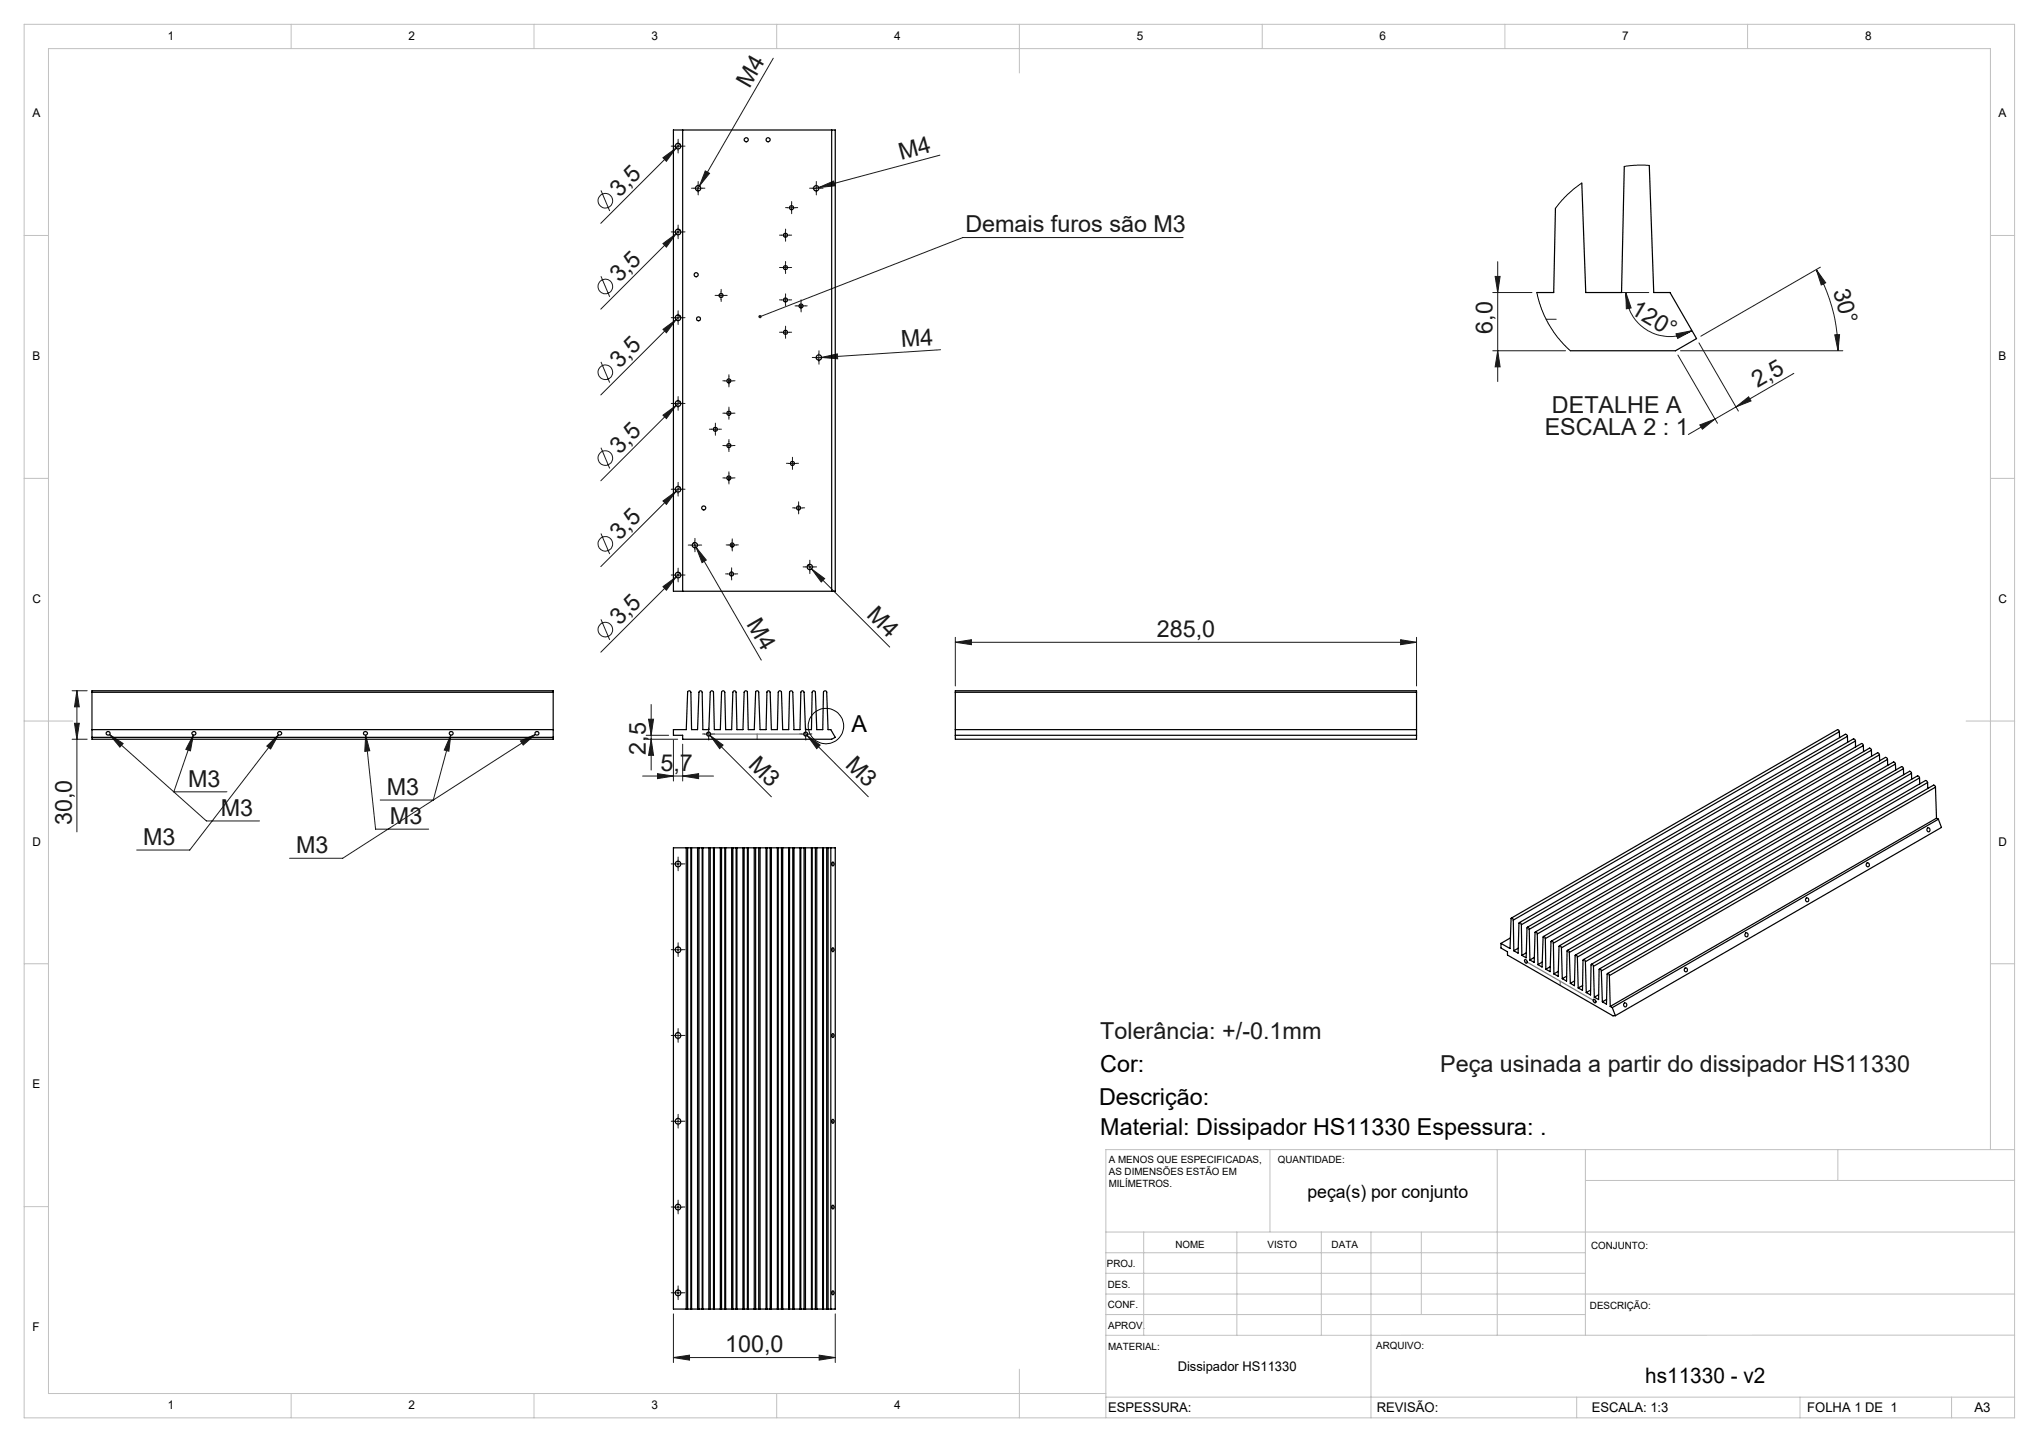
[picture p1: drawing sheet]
<svg xmlns="http://www.w3.org/2000/svg" width="420mm" height="297mm" viewBox="0 0 420 297" stroke-linecap="round" stroke-linejoin="round" font-family="sans-serif">
<g fill="none" stroke="#191924" stroke-width=".21">
<path d="M159.3 12l-15.2 26.3M123.8 39.2l1.8 4.3M136.6 32.5l2.6-2-1.9 2.7zM138.8 30.1h1.7M139.2 30.5l-15.4 15.5M139.7 29.3v1.6M140.1 29.7l-.9 .8M142.9 38.8h1.7M143.8 38v1.6M144.1 38.3l-.6 1M145.3 35.2l.9 .5-2.1 2.6zM167.3 38.8h1.6"/>
<path d="M168.1 38v1.6M168.7 38.6l3-1.3 .3 1zM193.6 32l-26 6.9M123.8 56.9l1.8 4.2M136.6 50.2l2.6-2-1.9 2.7zM138.8 47.8h1.7M139.2 48.2l-15.4 15.5M139.7 47v1.6M140.1 47.4l-.9 .8M161 55.1h1.6M161 48.4h1.6M161.8 47.6v1.7"/>
<path d="M161.8 54.3v1.6M162.2 42.8h1.7M163.1 41.9v1.7M243.7 48.9h-45.4l-41.7 16.3M308 56.9h1l-.5 3.4zM308.5 53.9v24.7M374.1 55.5l2 2.7-1 .5zM374.1 55.5a33.9 33.9 0 0 1 4.5 16.7M375 55l-24.7 14.2M123.8 74.5l1.8 4.3M136.6 67.8l2.6-1.9-1.9 2.6zM138.8 65.4h1.7"/>
<path d="M139.2 65.9l-15.4 15.4M139.7 64.6v1.7M140.1 65l-.9 .9M147.7 60.9h1.7M148.5 60v1.7M149.3 78.5h1.7M150.1 77.6v1.7M161 68.4h1.6M161 61.8h1.6M161.8 61v1.6M161.8 67.6v1.7M164.1 63h1.7"/>
<path d="M165 62.2v1.6M167.9 73.7h1.6M168.7 72.8v1.7M169.2 73.6l3.3-.7v1zM193.7 72l-25.6 1.7M307.5 72.2h15M307.5 60.3h8.1M308.5 72.2l.5 3.4h-1zM333.9 60.3h5.7M334.9 60.3l1.1 3.1-1 .2zM334.9 60.3a9.1 9.1 0 0 0 13.6 7.8M345.2 68.8l3.3-.7-2.9 1.6z"/>
<path d="M345.6 73.1l8.2 14.1M346.1 72.2h33.5M350 70.6l8.1 14.1M369.5 76.9l-11.9 6.9M377.9 69l1-.1-.3 3.3zM123.8 92.2l1.8 4.3M136.6 85.5l2.6-2-1.9 2.7zM138.8 83.1h1.7M139.7 82.3v1.7M139.7 99.9v1.7M140.1 82.7l-16.3 16.3M146.5 88.4h1.7"/>
<path d="M147.4 87.6v1.6M149.3 98.5h1.7M149.3 91.8h1.7M149.3 85.1h1.7M150.1 84.3v1.6M150.1 90.9v1.7M150.1 97.6v1.7M162.4 95.5h1.6M163.2 94.6v1.7M350.1 87.5l3.1-1.2-2.5 2.1zM353.2 86.3l-5.4 3.2M357.6 83.8l2.6-2.1 .5 .9z"/>
<path d="M357.6 83.8l-4.4 2.5M123.8 109.9l1.8 4.2M136.6 103.2l2.6-2-1.9 2.7zM138.8 100.8h1.7M138.8 118.5h1.7M139.2 118.8l-15.4 15.5M139.7 117.6v1.7M140.1 100.4l-16.3 16.3M140.1 118l-.9 .8M142.3 112.3h1.7M142.8 111.8l.6 .9M143.1 111.4v1.7"/>
<path d="M143.4 112.7l2.1 2.7-.9 .5zM143.4 112.7l13.4 23.3M149.9 118.2h1.6M150 112.3h1.7M150.7 117.4v1.7M150.8 111.4v1.7M163.7 104.6h1.6M164.5 103.8v1.6M165.9 116.8h1.7M166.4 116.4l.8 .8M166.8 116v1.6M167.2 117.2l2.7 2-.7 .7z"/>
<path d="M167.2 117.2l16.1 16.1M123.8 127.6l1.8 4.2M136.6 120.8l2.6-2-1.9 2.8zM196.8 132.3l3.3-.5v1zM196.8 131.3v10M196.8 132.3h95M288.5 131.8l3.3 .5-3.3 .5zM291.8 131.3v10M14.9 152.3h3.1M14.9 142.3h3.1M15.3 149h1l-.5 3.3zM15.8 142.3v29"/>
<path d="M15.8 142.3l.5 3.3h-1zM22.6 151.3l2.8 1.8-.7 .8zM22.6 151.3l19.9 17.8h10.9M39.8 151.4l-.6 3.3-.9-.4zM39.8 151.4l-4 11.7h10.9M55 153.7l2.4-2.4-1.7 3zM57.4 151.3l-18.3 23.8h-10.9M75.3 151.4l.9 3.2-1.1 .2zM75.3 151.4l2.1 19.4h10.9M92.9 151.4l-.4 3.3-1-.2zM92.9 151.4l-3.6 13.4h-11M107.2 152.6l3.1-1.3-2.5 2.2z"/>
<path d="M110.3 151.3l-39.7 25.5h-10.9M132.4 159.8h14.6M133.1 152.3h6.5M133.1 151.4h4.6M133.6 148.1h1l-.5 3.3zM134.1 145.1v13.5M134.1 152.3l.5 3.3h-1zM135.4 159.3l3.3 .5-3.3 .6zM138.7 152.4v8.5M140.6 159.8l3.3-.5v1.1zM140.6 153.3v7.6M145.1 151.2h1.7"/>
<path d="M145.7 150.9l.6 .6M146 150.4v1.6M146.3 151.5l2.6 2-.7 .7zM146.3 151.5l12.6 12.6M165.1 151.2h1.7M165.7 150.9l.6 .6M165.9 150.4v1.6M166.3 151.5l2.6 2-.7 .7zM166.3 151.5l12.6 12.6M138.8 177.9h1.7M139.7 177.1v1.7M138.8 195.6h1.7"/>
<path d="M139.7 194.8v1.7M138.8 213.3h1.7M139.7 212.4v1.7M138.8 231h1.7M139.7 230.1v1.7M138.8 248.6h1.7M139.7 247.8v1.6M138.7 279.6l3.3-.5v1zM138.7 270.6v10M138.7 279.6h33.3M138.8 266.3h1.7M139.7 265.5v1.6"/>
<path d="M168.7 279.1l3.3 .5-3.3 .5zM172 270.6v10"/>
<circle cx="124.7" cy="59" r="1.51"/>
<circle cx="124.7" cy="41.3" r="1.51"/>
<circle cx="124.7" cy="76.7" r="1.52"/>
<circle cx="124.7" cy="94.3" r="1.52"/>
<circle cx="124.7" cy="112" r="1.51"/>
<circle cx="124.7" cy="129.7" r="1.51"/>
</g>
<circle cx="170.1" cy="149.6" r="3.6" fill="none" stroke="#000" stroke-width=".21"/>
<g fill="none" stroke="#191924" stroke-width=".21" stroke-dasharray="15.2 1.3 1.3 1.3">
<path d="M138.8 30.1h-.5M139.7 29.3v-.6M139.7 30.9v.6M140.5 30.1h.6M143 38.8h-.6M143.8 37.9v-.5M143.8 39.6v.5M144.6 38.8h.6M167.3 38.8h-.5M168.1 37.9v-.5M168.1 39.6v.5M169 38.8h.5"/>
<path d="M138.8 47.8h-.5M139.7 46.9v-.6M139.7 48.6v.6M140.5 47.8h.6M161 55.1h-.4M161 48.4h-.4M161.8 54.3v-.5M161.8 55.9v.4M161.8 47.6v-.4M161.8 49.3v.4M162.2 42.8h-.4M162.6 55.1h.5"/>
<path d="M162.6 48.4h.5M163.1 41.9v-.4M163.1 43.6v.4M163.9 42.8h.4M138.8 65.4h-.5M139.7 64.6v-.6M139.7 66.3v.5M140.5 65.4h.6M147.7 60.8h-.4M148.5 60v-.4M148.5 61.7v.4M149.3 78.4h-.4"/>
<path d="M149.4 60.8h.4M150.1 77.6v-.4M150.1 79.3v.4M151 78.4h.4M161 68.4h-.4M161 61.8h-.4M161.8 67.6v-.4M161.8 69.3v.4M161.8 60.9v-.4M161.8 62.6v.4M162.6 68.4h.5M162.6 61.8h.5"/>
<path d="M164.2 63h-.4M165 62.2v-.4M165 63.8v.5M165.8 63h.5M167.9 73.6h-.6M168.7 72.8v-.6M168.7 74.5v.5M169.5 73.6h.6M318.5 65.8h2M138.8 83.1h-.5M139.7 99.9v-.6M139.7 82.3v-.6"/>
<path d="M139.7 83.9v.6M140.5 83.1h.6M146.5 88.4h-.4M147.4 87.6v-.4M147.4 89.2v.5M148.2 88.4h.4M149.3 98.4h-.4M149.3 91.8h-.4M149.3 85.1h-.4M150.1 97.6v-.4M150.1 99.3v.4M150.1 90.9v-.4"/>
<path d="M150.1 92.6v.4M150.1 84.3v-.5M150.1 85.9v.4M151 98.4h.4M151 91.8h.4M151 85.1h.4M162.4 95.4h-.4M163.2 94.6v-.4M163.2 96.3v.4M164.1 95.4h.4M138.8 100.8h-.5M138.8 118.4h-.5"/>
<path d="M139.7 101.6v.6M139.7 117.6v-.6M139.7 119.3v.5M140.5 100.8h.6M140.5 118.4h.6M142.3 112.3h-.5M143.1 111.4v-.5M143.1 113.1v.5M144 112.3h.5M149.9 118.2h-.4M150 112.2h-.4M150.7 117.4v-.4"/>
<path d="M150.7 119v.5M150.8 111.4v-.4M150.8 113.1v.4M151.5 118.2h.5M151.7 112.2h.4M163.7 104.6h-.4M164.5 103.8v-.5M164.5 105.4v.4M165.3 104.6h.5M166 116.8h-.6M166.8 115.9v-.5M166.8 117.6v.5"/>
<path d="M167.6 116.8h.6M145.1 151.2h-.4M146 150.3v-.4M146 152v.4M146.8 151.2h.4M165.1 151.2h-.4M166 150.3v-.4M166 152v.4M166.8 151.2h.4M138.8 177.9h-.5M139.7 177.1v-.6M139.7 178.8v.5"/>
<path d="M140.5 177.9h.6M138.8 195.6h-.5M139.7 194.8v-.6M139.7 196.4v.6M140.5 195.6h.6M138.8 213.3h-.5M139.7 212.4v-.6M139.7 214.1v.6M140.5 213.3h.6M138.8 230.9h-.5M139.7 230.1v-.6M139.7 231.8v.5"/>
<path d="M140.5 230.9h.6M138.8 248.6h-.5M139.7 247.8v-.6M139.7 249.4v.6M140.5 248.6h.6M138.8 266.3h-.5M139.7 265.4v-.6M139.7 267.1v.6M140.5 266.3h.6"/>
</g>
<g fill="none" stroke="#c0c0c0" stroke-width=".21">
<path d="M5 5h410v287h-410zM60 5v5M110 5v5M160 5v5M210 5v10M260 5v5M310 5v5M360 5v5M5 48.5h5M410 48.5h5M5 98.5h5M410 98.5h5"/>
<path d="M5 148.5h10M405 148.5h10M5 198.5h5M410 198.5h5M261.6 236.8v16.9M308.4 236.8v38.2M326.6 236.8v38.2M378.6 236.8v6.3M410 236.8v-226.8h-400v277h217.8M415 236.8h-187.2v55.2M5 248.5h5M227.8 253.7h187.2"/>
<path d="M227.8 258h98.8M235.6 253.7v21.3M254.8 253.7v21.3M272.2 253.7v21.3M282.4 253.7v38.3M292.8 253.8v17M326.6 243.1h88.4M227.8 270.8h98.8M227.8 266.5h187.2M227.8 262.3h98.8M415 275h-187.2M60 287v5"/>
<path d="M110 287v5M160 287v5M210 282v10M227.8 287.8h187.2M324.8 287.8v4.2M370.8 287.8v4.2M402 287.8v4.2"/>
</g>
<path d="M146 151.2h19.9M156 151.2v1.1M314.3 198l14.1 8.2M321.4 202.1v.9" fill="none" stroke="#808080" stroke-width=".25"/>
<g fill="#191924">
<path d="M156.4 64.9a.34 .34 0 0 1 .4 .1 .34 .34 0 0 1-.1 .5 .34 .34 0 0 1-.5-.2l.4-.1-.4 .1z"/>
<path d="M169.2 73.6l3.3-.7v1z"/>
<path d="M168.7 38.6l3-1.3 .3 1z"/>
<path d="M136.6 32.5l2.6-2-1.9 2.7z"/>
<path d="M136.6 50.2l2.6-2-1.9 2.7z"/>
<path d="M145.3 35.2l.9 .5-2.1 2.6z"/>
<path d="M143.4 112.7l2.1 2.7-.9 .5z"/>
<path d="M167.2 117.2l2.7 2-.7 .7z"/>
<path d="M166.3 151.5l2.6 2-.7 .7z"/>
<path d="M146.3 151.5l2.6 2-.7 .7z"/>
<path d="M377.9 69l1-.1-.3 3.3zM374.1 55.5l2 2.7-1 .5z"/>
<path d="M288.5 131.8l3.3 .5-3.3 .5zM196.8 132.3l3.3-.5v1z"/>
<path d="M135.4 159.3l3.3 .5-3.3 .6zM140.6 159.8l3.3-.5v1.1zM138.7 279.6l3.3-.5v1zM168.7 279.1l3.3 .5-3.3 .5zM22.6 151.3l2.1 2.6 .7-.8zM39.8 151.4l-1.5 2.9 .9 .4zM55 153.7l.7 .6 1.7-3zM75.3 151.4l-.2 3.4 1.1-.2zM92.9 151.4l-1.4 3.1 1 .2zM107.2 152.6l.6 .9 2.5-2.2z"/>
<path d="M357.6 83.8l2.6-2.1 .5 .9zM350.1 87.5l3.1-1.2-2.5 2.1z"/>
<path d="M136.6 67.8l.7 .7 1.9-2.6zM136.6 103.2l.7 .7 1.9-2.7z"/>
<path d="M136.6 85.5l.7 .7 1.9-2.7zM136.6 120.8l.7 .8 1.9-2.8z"/>
<path d="M134.1 152.3l.5 3.3h-1zM133.6 148.1h1l-.5 3.3zM15.3 149h1l-.5 3.3zM15.8 142.3l.5 3.3h-1z"/>
<path d="M308 56.9h1l-.5 3.4zM308.5 72.2l.5 3.4h-1z"/>
<path d="M334.9 60.3l1.1 3.1-1 .2zM345.2 68.8l3.3-.7-2.9 1.6z"/>
</g>
<g fill="none" stroke="#000" stroke-width=".25">
<path d="M138.7 26.8h33.3v95h-33.3zM140.6 26.8v95M171.3 26.8v95M334.6 34.3l-.6 26h-7.4l-.8-22.6M339.7 34.1l.9 26.2h3.4l5.5 9.4-4.4 2.5h-21.6M320.4 42.9l-.4 17.4h-3.5M18.9 142.6v-.3h95v.3M18.9 142.6v9.7h95v-9.7M18.9 150.3h95M18.9 142.6h95M18.9 151.9h95M141.7 142.4l.4-.1 .2 .3 .2 7.7h1.2l.3-7.7a.34 .34 0 0 1 .3-.3 .34 .34 0 0 1 .3 .3l.2 7.7h1.2l.3-7.7a.34 .34 0 0 1 .3-.3 .34 .34 0 0 1 .4 .3l.1 7.7h1.3l.2-7.7a.34 .34 0 0 1 .4-.3 .34 .34 0 0 1 .3 .3l.2 7.7h1.2l.3-7.7a.34 .34 0 0 1 .3-.3 .34 .34 0 0 1 .3 .3l.2 7.7h1.2l.3-7.7a.34 .34 0 0 1 .3-.3 .34 .34 0 0 1 .4 .3l.1 7.7h1.3l.2-7.7a.32 .32 0 0 1 .4-.3 .32 .32 0 0 1 .3 .3l.3 7.7h1.2l.2-7.7a.34 .34 0 0 1 .3-.3 .34 .34 0 0 1 .3 .3l.3 7.7h1.2l.2-7.7a.34 .34 0 0 1 .3-.3 .34 .34 0 0 1 .4 .3l.2 7.7h1.3l.1-7.7a.34 .34 0 0 1 .4-.3 .34 .34 0 0 1 .3 .3l.2 7.7h1.3l.2-7.7a.34 .34 0 0 1 .3-.3 .34 .34 0 0 1 .3 .3l.3 7.7h1.2l.2-7.7a.34 .34 0 0 1 .3-.3 .34 .34 0 0 1 .4 .3l.2 7.7h1.3l.1-7.7a.34 .34 0 0 1 .4-.3 .34 .34 0 0 1 .3 .3l.3 7.7h.5l.9 1.6-.7 .4h-30.7v-.9h-1.9v-1.1h2.7z"/>
<path d="M196.8 142.6v-.3h95v.3M196.8 151.4h95M196.8 142.6v9.7h95v-9.7M196.8 150.3h95M196.8 142.6h95M378.9 150.7l-.2-.3-.2-.1-67.2 38.8M378.9 150.7l-67.2 38.8M378.9 150.7v1.2M380.5 151.7l-.1-.4-.3-.1-67.2 38.8M380.5 151.7l-67.1 38.8M380.5 151.7l.1 1.2M382.2 152.6l-.1-.3-.3-.1-67.2 38.8"/>
<path d="M382.2 152.6l-67.2 38.8M382.2 152.6v1.2M383.8 153.6l-.1-.4-.3-.1-67.1 38.8M383.8 153.6l-67.1 38.8M383.8 153.6l.1 1.2M385.5 154.5l-.2-.3-.2-.1-67.2 38.8M385.5 154.5l-67.2 38.8M385.5 154.5v1.2M387.1 155.5l-.1-.4-.2-.1-67.3 38.8M387.1 155.5l-67.1 38.8M387.1 155.5l.1 1.2M388.8 156.4l-.1-.3-.3-.1-67.2 38.8"/>
<path d="M388.8 156.4l-67.2 38.8M388.8 156.4v1.3M390.4 157.4v-.2l-.4-.3-67.1 38.9M390.4 157.4l-67.1 38.8M390.4 157.4l.1 1.2M392.1 158.3l-.2-.3-.2-.1-67.2 38.8M392.1 158.3l-67.2 38.8M392.1 158.3v1.3M393.7 159.3l-.1-.3-.3-.1-67.2 38.8M393.7 159.3l-67.1 38.8M393.7 159.3l.1 1.2M141.4 174.6v95"/>
<path d="M141.6 174.6h.7M141.6 174.6h-2.9v95h2.9M141.6 174.6v95M142.3 174.6v95M142.3 174.6h1.7M142.5 174.6v95M143.7 174.6v95M144 174.6h.6M144 174.6v95M144.6 174.6v95M144.6 174.6h1.7M144.8 174.6v95"/>
<path d="M146 174.6v95M146.3 174.6h.7M146.3 174.6v95M147 174.6v95M147 174.6h1.6M147.1 174.6v95M148.4 174.6v95M148.6 174.6h.7M148.6 174.6v95M149.3 174.6v95M149.3 174.6h1.7M149.5 174.6v95"/>
<path d="M150.7 174.6v95M151 174.6h.6M151 174.6v95M151.6 174.6v95M151.6 174.6h1.7M151.8 174.6v95M153 174.6v95M153.3 174.6h.7M153.3 174.6v95M154 174.6v95M154 174.6h1.6M154.1 174.6v95"/>
<path d="M155.4 174.6v95M155.6 174.6h.7M155.6 174.6v95M156.3 174.6v95M156.3 174.6h1.7M156.6 174.6v95M157.8 174.6v95M158 174.6h.6M158 174.6v95M158.6 174.6v95M158.6 174.6h1.7M158.9 174.6v95"/>
<path d="M160.1 174.6v95M160.3 174.6h.7M160.3 174.6v95M161 174.6v95M161 174.6h1.6M161.2 174.6v95M162.5 174.6v95M162.6 174.6h.7M162.6 174.6v95M163.3 174.6v95M163.3 174.6h1.7M163.5 174.6v95"/>
<path d="M164.8 174.6v95M165 174.6h.6M165 174.6v95M165.6 174.6v95M165.6 174.6h1.7M165.9 174.6v95M167.1 174.6v95M167.3 174.6h.7M167.3 174.6v95M168 174.6v95M168 174.6h1.6M168.2 174.6v95"/>
<path d="M169.5 174.6v95M169.6 174.6h.7M169.6 174.6v95M170.3 174.6v95M170.3 174.6h1.7v95h-1.7M170.6 174.6v95M171.1 174.6v95M171.5 177.5a.41 .41 0 0 1 .3 .4 .41 .41 0 0 1-.3 .4l-.2-.4zM395.4 160.2l-.1-.3-.3-.1-67.2 38.8M395.4 160.2l-67.2 38.8M395.4 160.2v1.3M397.1 161.2l-.5-.4-67.1 38.8"/>
<path d="M397.1 161.2l-67.3 38.8M397.1 161.2v1.2M398.7 162.1l-.2-.3-.2-.1-67.2 38.8M398.7 162.1l-67.2 38.8M398.7 162.1l.2 6.4M398.9 168.5l-67.2 38.8M398.9 168.5l.4 .2M399.3 168.7l-67.2 38.8M399.3 168.7l.6 1.7-67.2 38.8M171.5 195.2a.41 .41 0 0 1 .3 .4 .41 .41 0 0 1-.3 .4l-.2-.4zM309.2 194.3v1l1.3 .7v.7l21.7 12.5h.5M311.1 193.2l-1.9 1.1"/>
<path d="M311.7 189.5l-.1-.3-.3-.1-.3 6.3-1.8-1.1M311.7 189.5l.1 6.3M312.7 195.3l-.9 .5M313.4 190.5a.28 .28 0 0 0-.1-.4 .28 .28 0 0 0-.4 .1l-.2 6.1-.9-.5M313.4 190.5l.1 6.3M314.1 197.7a.37 .37 0 0 1 .5 .2 .37 .37 0 0 1-.3 .5l-.2-.3zM314.4 196.2l-.9 .6M315 191.4l-.2-.4h-.2l-.2 6.3-.9-.5M315 191.4l.1 6.3M316 197.2l-.9 .5M316.7 192.4l-.3-.5-.2 .1-.2 6.2-.9-.5M316.7 192.4l.1 6.3"/>
<path d="M317.7 198.2l-.9 .5M318.3 193.3l-.1-.3-.3-.1-.3 6.3-.8-.5M318.3 193.3l.1 6.3M319.3 199.1l-.9 .5M320 194.3a.28 .28 0 0 0-.1-.4 .28 .28 0 0 0-.4 .1l-.2 6.1-.9-.5M320 194.3l.1 6.3M321.6 195.2l-.2-.4h-.2l-.2 6.3-.9-.5M321.6 195.2l.2 6.4M323.3 196.2l-.3-.4h-.2l-.1 6.3-.9-.5M323.3 196.2l.2 6.3M324.9 197.1l-.1-.3-.4-.1-.1 6.3-.8-.5M324.9 197.1l.2 6.4"/>
<path d="M326.6 198.1a.28 .28 0 0 0-.1-.4 .28 .28 0 0 0-.4 .1l-.1 6.2-.9-.5M326.6 198.1l.1 6.3M328.2 199l-.2-.4h-.2l-.2 6.3-.9-.5M328.2 199l.2 6.4M329.8 200l-.1-.4h-.2l-.2 6.3-.9-.5M329.8 200l.3 6.3M359.6 192.2a.38 .38 0 0 1 .5 .4 .38 .38 0 0 1-.6 .3l-.1-.4zM171.5 212.9a.41 .41 0 0 1 .3 .4 .41 .41 0 0 1-.3 .4l-.2-.4zM321 200.1l-.9 .5M322.7 201.1l-.9 .5M324.3 202l-.8 .5M326 203l-.9 .5"/>
<path d="M327.6 203.9l-.9 .5M328.2 205.8a.42 .42 0 0 1 .5 .3 .42 .42 0 0 1-.2 .4l-.3-.2zM329.3 204.9l-.9 .5M330.9 205.8l-.8 .5M331.5 200.9l-.1-.3h-.4l-.1 6.2-.8-.5M331.5 200.9l.2 6.4M331.7 207.3l.4 .2M332.1 207.5l.6 1.7M171.4 230.6h.1a.41 .41 0 0 1 .3 .4 .41 .41 0 0 1-.3 .3zM171.4 248.3l.1-.1a.38 .38 0 0 1 .3 .4 .38 .38 0 0 1-.3 .4l-.2-.4zM141.6 269.6h.7M142.3 269.6h1.7"/>
<path d="M144 269.6h.6M144.6 269.6h1.7M146.3 269.6h.7M147 269.6h1.6M148.6 269.6h.7M149.3 269.6h1.7M151 269.6h.6M151.6 269.6h1.7M153.3 269.6h.7M154 269.6h1.6M155.6 269.6h.7M156.3 269.6h1.7"/>
<path d="M158 269.6h.6M158.6 269.6h1.7M160.3 269.6h.7M161 269.6h1.6M162.6 269.6h.7M163.3 269.6h1.7M165 269.6h.6M165.6 269.6h1.7M167.3 269.6h.7M168 269.6h1.6M169.6 269.6h.7M171.5 265.9a.41 .41 0 0 1 .3 .4 .41 .41 0 0 1-.3 .4l-.2-.4z"/>
<circle cx="139.7" cy="30.1" r=".58"/>
<circle cx="143.8" cy="38.8" r=".55"/>
<circle cx="153.7" cy="28.8" r=".42"/>
<circle cx="158.2" cy="28.8" r=".42"/>
<circle cx="168.1" cy="38.8" r=".56"/>
<circle cx="139.7" cy="47.8" r=".58"/>
<circle cx="143.4" cy="56.6" r=".42"/>
<circle cx="161.8" cy="55.1" r=".41"/>
<circle cx="161.8" cy="48.4" r=".41"/>
<circle cx="163" cy="42.8" r=".43"/>
<circle cx="139.7" cy="65.5" r=".58"/>
<circle cx="143.9" cy="65.7" r=".41"/>
<circle cx="148.5" cy="60.9" r=".41"/>
<circle cx="150.1" cy="78.5" r=".42"/>
<circle cx="161.8" cy="68.4" r=".41"/>
<circle cx="161.8" cy="61.8" r=".41"/>
<circle cx="165" cy="63" r=".41"/>
<circle cx="168.7" cy="73.6" r=".55"/>
<circle cx="139.7" cy="83.1" r=".57"/>
<circle cx="147.3" cy="88.4" r=".42"/>
<circle cx="150.1" cy="85.1" r=".43"/>
<circle cx="150.1" cy="98.4" r=".43"/>
<circle cx="150.1" cy="91.8" r=".43"/>
<circle cx="163.2" cy="95.4" r=".42"/>
<circle cx="139.7" cy="100.8" r=".58"/>
<circle cx="139.7" cy="118.4" r=".58"/>
<circle cx="143.1" cy="112.3" r=".55"/>
<circle cx="145" cy="104.6" r=".41"/>
<circle cx="150.7" cy="118.2" r=".41"/>
<circle cx="150.8" cy="112.3" r=".41"/>
<circle cx="164.5" cy="104.6" r=".42"/>
<circle cx="166.8" cy="116.8" r=".55"/>
<circle cx="22.3" cy="151.1" r=".4"/>
<circle cx="39.9" cy="151.1" r=".4"/>
<circle cx="57.6" cy="151.1" r=".39"/>
<circle cx="75.3" cy="151.1" r=".39"/>
<circle cx="92.9" cy="151.1" r=".39"/>
<circle cx="110.6" cy="151.1" r=".4"/>
<circle cx="146" cy="151.2" r=".41"/>
<circle cx="166" cy="151.2" r=".41"/>
<circle cx="139.7" cy="178" r=".58"/>
<circle cx="384.7" cy="178.1" r=".38"/>
<circle cx="397.2" cy="170.9" r=".37"/>
<circle cx="139.7" cy="195.6" r=".57"/>
<circle cx="347.2" cy="199.7" r=".37"/>
<circle cx="372.2" cy="185.3" r=".38"/>
<circle cx="139.7" cy="213.3" r=".58"/>
<circle cx="334.7" cy="206.9" r=".37"/>
<circle cx="139.7" cy="230.9" r=".58"/>
<circle cx="139.7" cy="248.6" r=".58"/>
<circle cx="139.7" cy="266.3" r=".58"/>
</g>
<path d="M325.8 37.7l-2.9 2.3-2.5 2.9M339.7 34.1l-2.5-.1-2.6 .3M316.5 60.3l1 3.4 1.4 2.9 1.9 2.8 2.7 2.8" fill="none" stroke="#000" stroke-width=".21"/>
<g font-size="4.8" fill="#191924">
<text x="154.4" y="18.4" transform="rotate(-60 154.4 18.4)">M4</text>
<text x="185.6" y="33" transform="rotate(-15 185.6 33)">M4</text>
<text x="127.6" y="40.7" transform="rotate(-45 127.6 40.7)">3,5</text>
<text x="198.9" y="47.8">Demais furos são M3</text>
<text x="127.6" y="58.4" transform="rotate(-45 127.6 58.4)">3,5</text>
<text x="377.6" y="59.8" transform="rotate(75 377.6 59.8)">30°</text>
<text x="335.6" y="64.6" transform="rotate(31 335.6 64.6)">120°</text>
<text x="185.7" y="71.5" transform="rotate(-4 185.7 71.5)">M4</text>
<text x="307.4" y="68.7" transform="rotate(-90 307.4 68.7)">6,0</text>
<text x="127.6" y="76" transform="rotate(-45 127.6 76)">3,5</text>
<text x="362" y="80" transform="rotate(-30 362 80)">2,5</text>
<text x="318.2" y="89.5">ESCALA 2 : 1</text>
<text x="319.7" y="85">DETALHE A</text>
<text x="127.6" y="93.7" transform="rotate(-45 127.6 93.7)">3,5</text>
<text x="127.6" y="111.4" transform="rotate(-45 127.6 111.4)">3,5</text>
<text x="127.6" y="129" transform="rotate(-45 127.6 129)">3,5</text>
<text x="153.7" y="128.5" transform="rotate(60 153.7 128.5)">M4</text>
<text x="178.4" y="126.8" transform="rotate(45 178.4 126.8)">M4</text>
<text x="238.3" y="131.2">285,0</text>
<text x="133.1" y="155.4" transform="rotate(-90 133.1 155.4)">2,5</text>
<text x="136.1" y="158.8">5,7</text>
<text x="153.9" y="157.7" transform="rotate(45 153.9 157.7)">M3</text>
<text x="174" y="157.7" transform="rotate(45 174 157.7)">M3</text>
<text x="38.7" y="162">M3</text>
<text x="79.7" y="163.7">M3</text>
<text x="14.8" y="170" transform="rotate(-90 14.8 170)">30,0</text>
<text x="29.5" y="174">M3</text>
<text x="45.5" y="168">M3</text>
<text x="80.3" y="169.7">M3</text>
<text x="61" y="175.7">M3</text>
<text x="226.6" y="214">Tolerância: +/-0.1mm</text>
<text x="296.7" y="220.8">Peça usinada a partir do dissipador HS11330</text>
<text x="149.4" y="278.5">100,0</text>
</g>
<g font-size="4.8">
<text x="175.4" y="150.8">A</text>
<text x="226.6" y="220.8">Cor:</text>
<text x="226.4" y="227.5">Descrição:</text>
<text x="226.6" y="233.9">Material: Dissipador HS11330 Espessura: .</text>
</g>
<text font-size="4.4" x="338.9" y="284.8">hs11330 - v2</text>
<text font-size="3.7" x="269.3" y="246.8">peça(s) por conjunto</text>
<g font-size="2.7">
<text x="242.6" y="282.5">Dissipador HS11330</text>
<text x="228.3" y="290.9">ESPESSURA:</text>
<text x="283.6" y="290.9">REVISÃO:</text>
<text x="327.9" y="290.9">ESCALA: 1:3</text>
<text x="372.3" y="290.9">FOLHA 1 DE 1</text>
<text x="406.7" y="290.8">A3</text>
</g>
<g font-size="2.5">
<text x="34.6" y="8.2">1</text>
<text x="84.2" y="8.2">2</text>
<text x="134.2" y="8.2">3</text>
<text x="184.2" y="8.2">4</text>
<text x="234.2" y="8.2">5</text>
<text x="284.2" y="8.2">6</text>
<text x="334.2" y="8.2">7</text>
<text x="384.2" y="8.2">8</text>
<text x="6.7" y="24.2">A</text>
<text x="411.7" y="24.2">A</text>
<text x="6.7" y="74.2">B</text>
<text x="411.7" y="74.2">B</text>
<text x="6.7" y="124.2">C</text>
<text x="411.7" y="124.2">C</text>
<text x="6.7" y="174.2">D</text>
<text x="411.7" y="174.2">D</text>
<text x="6.7" y="224.2">E</text>
<text x="6.7" y="274.2">F</text>
<text x="34.6" y="290.2">1</text>
<text x="84.2" y="290.2">2</text>
<text x="134.2" y="290.2">3</text>
<text x="184.2" y="290.2">4</text>
</g>
<g font-size="2.1">
<text x="228.4" y="239.5">A MENOS QUE ESPECIFICADAS,</text>
<text x="263.2" y="239.5">QUANTIDADE:</text>
<text x="228.4" y="242">AS DIMENSÕES ESTÃO EM</text>
<text x="228.4" y="244.5">MILÍMETROS.</text>
<text x="242.1" y="257">NOME</text>
<text x="261.1" y="257">VISTO</text>
<text x="274.3" y="257">DATA</text>
<text x="327.8" y="257.2">CONJUNTO:</text>
<text x="228" y="261">PROJ.</text>
<text x="228.2" y="269.4">CONF.</text>
<text x="228.2" y="265.3">DES.</text>
<text x="327.5" y="269.5">DESCRIÇÃO:</text>
<text x="228.3" y="273.7">APROV.</text>
<text x="228.3" y="278">MATERIAL:</text>
<text x="283.5" y="277.9">ARQUIVO:</text>
</g>
</svg>
